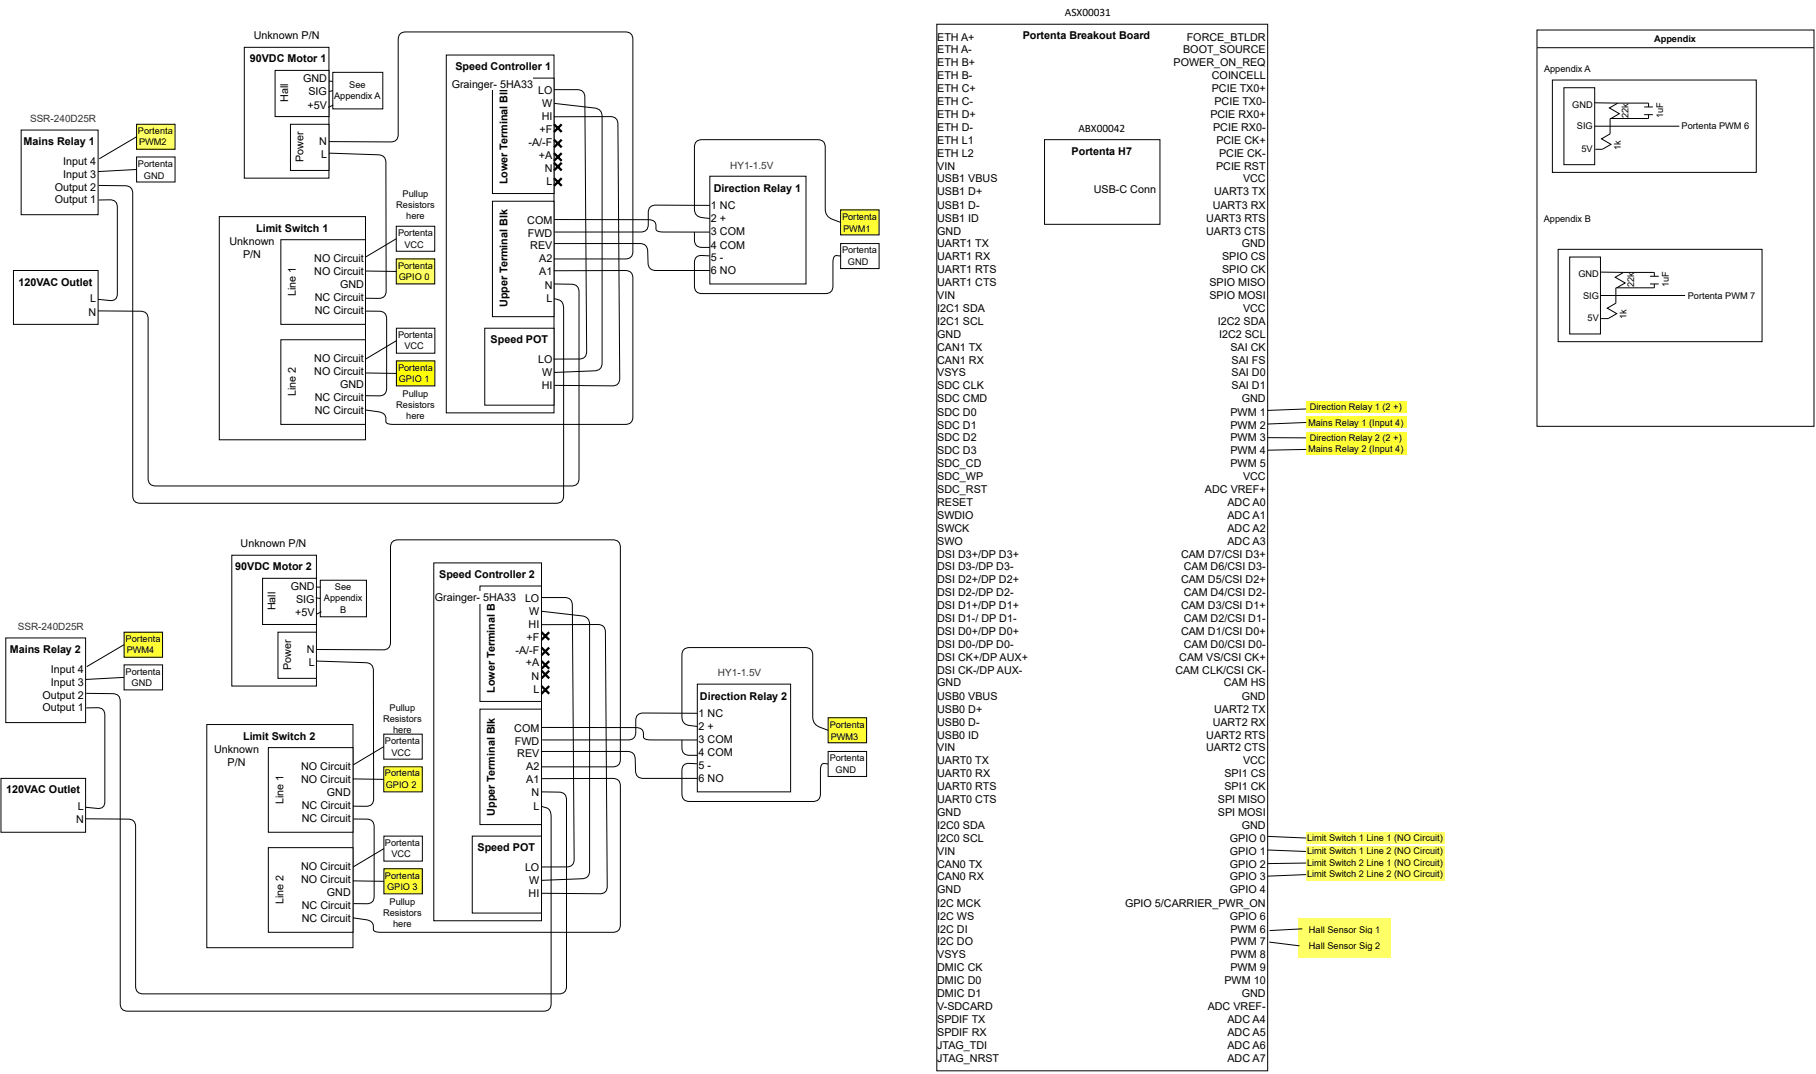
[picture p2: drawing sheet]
<svg xmlns="http://www.w3.org/2000/svg" width="598mm" height="354mm" viewBox="0 0 598 354" stroke-linecap="round" stroke-linejoin="round" font-family="sans-serif">
<path d="M308.7 8h109v344.8h-109z" fill="none" stroke="#000" stroke-width=".33"/>
<path d="M344.2 46h38v27.9h-38z" fill="#fff"/>
<path d="M344.2 46h38v27.9h-38z" fill="none" stroke="#000" stroke-width=".33"/>
<path d="M142.9 185.5h35.5v117.8h-35.5z" fill="#fff"/>
<path d="M142.9 185.5h35.5v117.8h-35.5z" fill="none" stroke="#000" stroke-width=".33"/>
<path d="M158.1 233.6h20.3v38h-20.3z" fill="#fff"/>
<path d="M158.1 233.6h20.3v38h-20.3z" fill="none" stroke="#000" stroke-width=".33"/>
<path d="M158.1 193.1h20.3v38h-20.3z" fill="#fff"/>
<path d="M158.1 193.1h20.3v38h-20.3z" fill="none" stroke="#000" stroke-width=".33"/>
<path d="M76.4 182.9h27.9v43.1h-27.9z" fill="#fff"/>
<path d="M76.4 182.9h27.9v43.1h-27.9z" fill="none" stroke="#000" stroke-width=".33"/>
<path d="M86.5 190.5h17.8v15.2h-17.8z" fill="#fff"/>
<path d="M86.5 190.5h17.8v15.2h-17.8z" fill="none" stroke="#000" stroke-width=".33"/>
<path d="M91.6 208.3h12.7v15.2h-12.7z" fill="#fff"/>
<path d="M91.6 208.3h12.7v15.2h-12.7z" fill="none" stroke="#000" stroke-width=".33"/>
<path d="M68.1 238.7h48.2v73.5h-48.2z" fill="#fff"/>
<path d="M68.1 238.7h48.2v73.5h-48.2z" fill="none" stroke="#000" stroke-width=".33"/>
<path d="M155.6 275.5h22.8v25.3h-22.8z" fill="#fff"/>
<path d="M155.6 275.5h22.8v25.3h-22.8z" fill="none" stroke="#000" stroke-width=".33"/>
<path d="M1.9 210.2h26.3v27.9h-26.3z" fill="#fff"/>
<path d="M1.9 210.2h26.3v27.9h-26.3z" fill="none" stroke="#000" stroke-width=".33"/>
<path d="M229.8 225.4h30.7v35.5h-30.7z" fill="#fff"/>
<path d="M229.8 225.4h30.7v35.5h-30.7z" fill="none" stroke="#000" stroke-width=".33"/>
<path d="M.3 256.4h27.9v17.8h-27.9z" fill="#fff"/>
<path d="M.3 256.4h27.9v17.8h-27.9z" fill="none" stroke="#000" stroke-width=".33"/>
<path d="M88.4 246.3h27.9v27.9h-27.9z" fill="#fff"/>
<path d="M88.4 246.3h27.9v27.9h-27.9z" fill="none" stroke="#000" stroke-width=".33"/>
<path d="M88.4 279.3h27.9v27.8h-27.9z" fill="#fff"/>
<path d="M88.4 279.3h27.9v27.8h-27.9z" fill="none" stroke="#000" stroke-width=".33"/>
<g fill="#fff">
<path d="M236.5 219.8h14.2v3.8h-14.2z"/>
<path d="M143.2 194.7h26.9v4.1h-26.9z"/>
<path d="M350.9 1.8h15.2v4.5h-15.2z"/>
</g>
<path d="M178.4 217.8l2.6 2.5M178.4 213.3l2.6 2.6M178.4 208.3l2.6 2.5M181 217.8l-2.6 2.5M181 213.3l-2.6 2.6M181 208.3l-2.6 2.5M178.4 226l2.6 2.5M178.4 220.9l2.6 2.6M181 226l-2.6 2.5M181 220.9l-2.6 2.6" fill="none" stroke="#000" stroke-width=".76" stroke-linecap="butt"/>
<path d="M178.4 196.9h7.6a2.26 2.26 0 0 1 2.6 2.5l.6 83.7a2.24 2.24 0 0 1-2.5 2.5h-8.4M178.3 205.8l18.6-.1a2.26 2.26 0 0 1 2.6 2.6l.6 83.6a2.21 2.21 0 0 1-2.5 2.5l-19-.1M178.5 201.4l13.2 1.5a2.55 2.55 0 0 1 2.6 2.8v81.2a2.35 2.35 0 0 1-2.6 2.6l-13.3 .5M178.5 239.6l31 .1a2.26 2.26 0 0 1 2.5 3 2.02 2.02 0 0 0 2.5 1.1h15.2M229.7 235l-17.7-.1a2.23 2.23 0 0 0-2.5 2.5v3.8a2.25 2.25 0 0 1-2.6 2.6h-28.2M178.4 247.6h28.3a2.32 2.32 0 0 1 2.6 2.5l.1 3.8a2.32 2.32 0 0 0 2.6 2.5h17.8M224.7 243.8a6 6 0 0 0 .4 4.2 2.42 2.42 0 0 0 2.1 .8h2.6" fill="none" stroke="#000" stroke-width=".33"/>
<path d="M272.9 247.6h12.6v8.2h-12.6z" fill="#fff"/>
<path d="M272.9 247.6h12.6v8.2h-12.6z" fill="none" stroke="#000" stroke-width=".33"/>
<path d="M272.9 236.5h12.6v8.2h-12.6z" fill="#ff3"/>
<path d="M229.8 239.3a6.4 6.4 0 0 1-4.3-1 2.74 2.74 0 0 1-.8-2.1v-20.3a2.25 2.25 0 0 1 2.5-2.6h38a2.25 2.25 0 0 1 2.6 2.6v20.3l.2 1.3 .6 1a8 8 0 0 0 4.3 2.1M272.9 236.5h12.6v8.2h-12.6zM229.6 251.6a5.6 5.6 0 0 0-4.1 .3 2.33 2.33 0 0 0-.8 2v7.6a2.25 2.25 0 0 0 2.5 2.5h40.6a2.25 2.25 0 0 0 2.5-2.5l.1-8.4a1.38 1.38 0 0 1 1.2-1.6l1.3 .2" fill="none" stroke="#000" stroke-width=".33"/>
<path d="M430.4 132.2h32.9v3.8h-32.9z" fill="#ff3"/>
<path d="M430.4 134.7l-12.8 .5M28.4 228.4l8.7 .1a2.27 2.27 0 0 1 2.5 2.6v99.5a2.25 2.25 0 0 0 2.5 2.5h136.9a2.25 2.25 0 0 0 2.6-2.5l-.1-62.3a2.35 2.35 0 0 0-1.5-2.2l-1.5-.4M28.4 233.2h3.6a2.2 2.2 0 0 1 2.5 2.4v28.4a2.01 2.01 0 0 1-2.5 2.3l-3.8-.4M178.4 260.9l5.7 .1a2.28 2.28 0 0 1 2.6 2.5v61.4a2.25 2.25 0 0 1-2.6 2.5h-136.9a2.25 2.25 0 0 1-2.5-2.5v-52.5a2.27 2.27 0 0 0-2.6-2.5l-13.9-.2" fill="none" stroke="#000" stroke-width=".33"/>
<path d="M40.9 208.3h12.7v8.2h-12.7z" fill="#ff3"/>
<path d="M40.9 208.3h12.7v8.2h-12.7z" fill="none" stroke="#000" stroke-width=".33"/>
<path d="M40.9 219h12.7v8.3h-12.7z" fill="#fff"/>
<path d="M40.9 219h12.7v8.3h-12.7zM40.9 212.4l-12.3 7.2M40.9 223.2l-12.7 .6" fill="none" stroke="#000" stroke-width=".33"/>
<path d="M430.4 137.3h32.9v3.8h-32.9z" fill="#ff3"/>
<path d="M430.4 139.2l-12.8 .5" fill="none" stroke="#000" stroke-width=".33"/>
<path d="M126.4 241.9h12.7v8.2h-12.7z" fill="#fff"/>
<path d="M126.4 241.9h12.7v8.2h-12.7z" fill="none" stroke="#000" stroke-width=".33"/>
<path d="M126.4 252.6h12.7v8.3h-12.7z" fill="#ff3"/>
<path d="M116.3 256.6l10.1 .2M126.4 252.6h12.7v8.3h-12.7zM126.4 246l-10 6" fill="none" stroke="#000" stroke-width=".33"/>
<path d="M430.4 274.2h45.6v3.8h-45.6z" fill="#ff6"/>
<path d="M417.7 275.5l12.7 .6" fill="none" stroke="#000" stroke-width=".33"/>
<path d="M126.5 275.5h12.7v8.2h-12.7z" fill="#fff"/>
<path d="M126.5 275.5h12.7v8.2h-12.7z" fill="none" stroke="#000" stroke-width=".33"/>
<path d="M126.5 286.2h12.7v8.3h-12.7z" fill="#ff3"/>
<path d="M126.5 279.6l-10.1 6M116.3 290.2l10.2 .1M126.5 286.2h12.7v8.3h-12.7z" fill="none" stroke="#000" stroke-width=".33"/>
<path d="M430.4 278.6h45.6v3.8h-45.6z" fill="#ff6"/>
<path d="M104.3 217.8l16.2 .5a2.34 2.34 0 0 1 2.5 2.6l.1 42.2a2.21 2.21 0 0 1-2.5 2.5h-4.3M104.3 214l21.8 .1a2.23 2.23 0 0 0 2.6-2.5v-31.2a2.25 2.25 0 0 1 2.5-2.6h70.7a2.25 2.25 0 0 1 2.5 2.6v69.7a2.25 2.25 0 0 1-2.5 2.5h-23.5M178.4 256.5l23.5-.1a2.24 2.24 0 0 1 2.5 2.6v45.6a2.25 2.25 0 0 1-2.5 2.5l-77.8-.1a1.07 1.07 0 0 1-1.1-.8 2.5 2.5 0 0 0-2.5-3.2l-4.2-.6M116.5 269.8l4.2 .1a2.27 2.27 0 0 1 2.6 2.5v22.8a2.22 2.22 0 0 1-2.6 2.5h-4.2M417.7 280l12.7 .5" fill="none" stroke="#000" stroke-width=".33"/>
<path d="M105.5 191.2h15.2v12h-15.2z" fill="#fff"/>
<path d="M105.5 191.2h15.2v12h-15.2z" fill="none" stroke="#000" stroke-width=".33"/>
<path d="M147 18.1h35.5v117.9h-35.5z" fill="#fff"/>
<path d="M147 18.1h35.5v117.9h-35.5z" fill="none" stroke="#000" stroke-width=".33"/>
<path d="M162.3 66.3h20.2v38h-20.2z" fill="#fff"/>
<path d="M162.3 66.3h20.2v38h-20.2z" fill="none" stroke="#000" stroke-width=".33"/>
<path d="M162.3 25.7h20.2v38.1h-20.2z" fill="#fff"/>
<path d="M162.3 25.7h20.2v38.1h-20.2z" fill="none" stroke="#000" stroke-width=".33"/>
<path d="M80.5 15.6h27.9v43.1h-27.9z" fill="#fff"/>
<path d="M80.5 15.6h27.9v43.1h-27.9z" fill="none" stroke="#000" stroke-width=".33"/>
<path d="M90.6 23.2h17.8v15.2h-17.8z" fill="#fff"/>
<path d="M90.6 23.2h17.8v15.2h-17.8z" fill="none" stroke="#000" stroke-width=".33"/>
<path d="M95.7 40.9h12.7v15.3h-12.7z" fill="#fff"/>
<path d="M95.7 40.9h12.7v15.3h-12.7z" fill="none" stroke="#000" stroke-width=".33"/>
<path d="M72.3 71.4h48.1v73.5h-48.1z" fill="#fff"/>
<path d="M72.3 71.4h48.1v73.5h-48.1z" fill="none" stroke="#000" stroke-width=".33"/>
<path d="M159.7 108.1h22.8v25.4h-22.8z" fill="#fff"/>
<path d="M159.7 108.1h22.8v25.4h-22.8z" fill="none" stroke="#000" stroke-width=".33"/>
<path d="M7 42.8h25.3v27.9h-25.3z" fill="#fff"/>
<path d="M7 42.8h25.3v27.9h-25.3z" fill="none" stroke="#000" stroke-width=".33"/>
<path d="M233.9 58.1h31.7v35.4h-31.7z" fill="#fff"/>
<path d="M233.9 58.1h31.7v35.4h-31.7z" fill="none" stroke="#000" stroke-width=".33"/>
<path d="M4.4 89.1h27.9v17.8h-27.9z" fill="#fff"/>
<path d="M4.4 89.1h27.9v17.8h-27.9z" fill="none" stroke="#000" stroke-width=".33"/>
<path d="M92.5 79h27.9v27.9h-27.9z" fill="#fff"/>
<path d="M92.5 79h27.9v27.9h-27.9z" fill="none" stroke="#000" stroke-width=".33"/>
<path d="M92.5 111.9h27.9v27.9h-27.9z" fill="#fff"/>
<path d="M92.5 111.9h27.9v27.9h-27.9z" fill="none" stroke="#000" stroke-width=".33"/>
<g fill="#fff">
<path d="M240.6 52.5h14.2v3.8h-14.2z"/>
<path d="M148.8 25.6h26.9v4.1h-26.9z"/>
</g>
<path d="M182.5 58.7l2.6 2.5M182.5 50.5l2.6 2.5M182.5 53.6l2.6 2.6M182.5 46l2.6 2.5M182.5 40.9l2.6 2.6M185.1 58.7l-2.6 2.5M185.1 50.5l-2.6 2.5M185.1 53.6l-2.6 2.6M185.1 46l-2.6 2.5M185.1 40.9l-2.6 2.6" fill="none" stroke="#000" stroke-width=".76" stroke-linecap="butt"/>
<path d="M182.5 38.5l18.5-.1a2.26 2.26 0 0 1 2.6 2.5l.6 83.7a2.21 2.21 0 0 1-2.5 2.5l-19-.1M182.5 29.5h7.6a2.26 2.26 0 0 1 2.6 2.6l.6 83.6a2.24 2.24 0 0 1-2.5 2.6h-8.4M182.6 34.1l13.3 1.5a2.55 2.55 0 0 1 2.5 2.8v81.1a2.35 2.35 0 0 1-2.6 2.7l-13.3 .5M182.6 72.3l31 .1a2.26 2.26 0 0 1 2.5 3 2.02 2.02 0 0 0 2.6 1l15.1 .1M228.8 76.4a6 6 0 0 0 .5 4.3 2.42 2.42 0 0 0 2 .8h2.6M233.8 67.7l-17.7-.1a2.23 2.23 0 0 0-2.5 2.5v3.8a2.25 2.25 0 0 1-2.5 2.5h-28.3M182.5 80.2h28.3a2.32 2.32 0 0 1 2.6 2.6l.1 3.8a2.32 2.32 0 0 0 2.6 2.5h17.8" fill="none" stroke="#000" stroke-width=".33"/>
<path d="M277 80.2h12.6v8.3h-12.6z" fill="#fff"/>
<path d="M277 80.2h12.6v8.3h-12.6z" fill="none" stroke="#000" stroke-width=".33"/>
<path d="M277 69.1h12.6v8.3h-12.6z" fill="#ff3"/>
<path d="M32.5 61.1l8.7 .1a2.27 2.27 0 0 1 2.5 2.6v99.5a2.25 2.25 0 0 0 2.6 2.5h136.9a2.25 2.25 0 0 0 2.5-2.5v-62.3a2.35 2.35 0 0 0-1.5-2.2l-1.6-.4M32.6 65.9l3.5-.1a2.2 2.2 0 0 1 2.6 2.5v28.4a2.01 2.01 0 0 1-2.6 2.3l-3.8-.4M233.9 72a6.4 6.4 0 0 1-4.3-1 2.74 2.74 0 0 1-.8-2.2v-20.3a2.25 2.25 0 0 1 2.5-2.5h38.1a2.25 2.25 0 0 1 2.5 2.5v20.3l.2 1.3 .6 1.1a8 8 0 0 0 4.3 2.1M277 69.1h12.6v8.3h-12.6zM182.5 93.5l5.7 .1a2.28 2.28 0 0 1 2.6 2.6v61.4a2.25 2.25 0 0 1-2.6 2.5h-136.9a2.25 2.25 0 0 1-2.5-2.5v-52.5a2.27 2.27 0 0 0-2.5-2.6l-14-.1M233.8 84.3a5.6 5.6 0 0 0-4.2 .2 2.33 2.33 0 0 0-.8 2.1v7.6a2.25 2.25 0 0 0 2.5 2.5h40.6a2.25 2.25 0 0 0 2.5-2.5l.1-8.4a1.38 1.38 0 0 1 1.2-1.6l1.3 .2" fill="none" stroke="#000" stroke-width=".33"/>
<path d="M45 40.9h12.7v8.3h-12.7z" fill="#ff6"/>
<path d="M45 40.9h12.7v8.3h-12.7z" fill="none" stroke="#000" stroke-width=".33"/>
<path d="M45 51.7h12.7v8.3h-12.7z" fill="#fff"/>
<path d="M45 51.7h12.7v8.3h-12.7zM45 55.8l-12.7 .7M45 45.1l-12.3 7.2" fill="none" stroke="#000" stroke-width=".33"/>
<path d="M130.6 74.5h12.6v8.3h-12.6z" fill="#fff"/>
<path d="M130.6 74.5h12.6v8.3h-12.6z" fill="none" stroke="#000" stroke-width=".33"/>
<path d="M130.6 85.3h12.6v8.2h-12.6z" fill="#ff6"/>
<path d="M130.6 78.7l-10.1 6M120.4 89.3l10.2 .1M130.6 85.3h12.6v8.2h-12.6z" fill="none" stroke="#000" stroke-width=".33"/>
<path d="M130.6 108.1h12.7v8.3h-12.7z" fill="#fff"/>
<path d="M130.6 108.1h12.7v8.3h-12.7z" fill="none" stroke="#000" stroke-width=".33"/>
<path d="M130.6 118.9h12.7v8.2h-12.7z" fill="#ff0"/>
<path d="M108.4 50.5l16.2 .5a2.34 2.34 0 0 1 2.5 2.6l.1 42.2a2.21 2.21 0 0 1-2.5 2.5h-4.3M108.4 46.6l20.3 .2a2.23 2.23 0 0 0 2.5-2.6v-31.1a2.25 2.25 0 0 1 2.5-2.6h72.3a2.25 2.25 0 0 1 2.5 2.6v69.7a2.25 2.25 0 0 1-2.5 2.5h-23.5M182.5 89.2l23.5-.1a2.24 2.24 0 0 1 2.5 2.5v45.7a2.25 2.25 0 0 1-2.5 2.5l-77.7-.1a1.07 1.07 0 0 1-1.2-.8 2.5 2.5 0 0 0-2.5-3.2l-4.2-.6M120.6 102.5h4.3a2.27 2.27 0 0 1 2.5 2.6v22.8a2.22 2.22 0 0 1-2.5 2.5h-4.3M130.6 118.9h12.7v8.2h-12.7zM130.6 112.2l-10.1 6.1M120.4 122.9l10.2 .1" fill="none" stroke="#000" stroke-width=".33"/>
<path d="M109.6 23.8h16.5v12.1h-16.5z" fill="#fff"/>
<path d="M109.6 23.8h16.5v12.1h-16.5z" fill="none" stroke="#000" stroke-width=".33"/>
<g fill="#ff3">
<path d="M430.4 142.4h32.9v3.8h-32.9z"/>
<path d="M430.4 146.2h32.9v3.8h-32.9z"/>
</g>
<path d="M417.7 144.2l12.7 .1M430.4 148.1l-12.7 .2" fill="none" stroke="#000" stroke-width=".33"/>
<g fill="#ff6">
<path d="M430.4 282.4h45.6v3.8h-45.6z"/>
<path d="M430.4 286.2h45.6v3.8h-45.6z"/>
</g>
<path d="M430.4 284.3l-12.7 .2M430.4 288.1l-12.8 .5" fill="none" stroke="#000" stroke-width=".33"/>
<g fill="#ff6">
<path d="M427.8 302.7h30.4v7.6h-30.4z"/>
<path d="M427.8 307.8h30.4v7.6h-30.4z"/>
</g>
<path d="M108.4 26.7l1.2 .1M109.6 29.9l-1.2 .3M109.8 34.7l-1.7 .7M104.1 196.9l1.4 .3M104.3 193.4h1.4M105.9 201.5l-1.5 .8M418.2 310.4l10 1.2M429.1 306l-10.8 .6" fill="none" stroke="#000" stroke-width=".33"/>
<path d="M506.4 9.9h91.3v5.8h-91.3z" fill="#fff"/>
<path d="M506.4 15.7v-5.8h91.3v5.8M506.4 15.7v124.8h91.3v-124.8M506.4 15.7h91.3" fill="none" stroke="#000" stroke-width=".33"/>
<path d="M511.5 26.4h67.2v30.4h-67.2z" fill="#fff"/>
<path d="M511.5 26.4h67.2v30.4h-67.2z" fill="none" stroke="#000" stroke-width=".33"/>
<path d="M515.3 28.9h10.1v25.4h-10.1z" fill="#fff"/>
<path d="M515.3 28.9h10.1v25.4h-10.1zM525.4 33.9l7.6 .1M533 34l-2.7 1.6 3.2 1.9-2.7 1.5M533 34h10.2v1.2M541.9 35.2h2.5M541.9 37.8h2.5M543.2 37.8v1.2h-12.7v5.1l-2.8 1.6 3.1 1.9-2.8 1.6h-2.4M525.4 41.6h27.9" fill="none" stroke="#000" stroke-width=".33"/>
<path d="M513.4 82.1h67.2v30.5h-67.2z" fill="#fff"/>
<path d="M513.4 82.1h67.2v30.5h-67.2z" fill="none" stroke="#000" stroke-width=".33"/>
<path d="M517.2 84.7h10.1v25.3h-10.1z" fill="#fff"/>
<path d="M517.2 84.7h10.1v25.3h-10.1zM527.3 89.6l7.6 .1M527.3 97.4h27.9M534.9 89.7l-2.7 1.6 3.2 1.9-2.7 1.6M534.9 89.7h10.2v1.3M543.8 91h2.5M543.8 93.5h2.5M545.1 93.5v1.3h-12.7v5.1l-2.8 1.6 3.1 1.8-2.8 1.7h-2.4" fill="none" stroke="#000" stroke-width=".33"/>
<g font-size="3.7">
<text x="350.9" y="5.3">ASX00031</text>
<text x="355.3" y="43.4">ABX00042</text>
</g>
<g font-size="3.5">
<text x="83.6" y="12.9">Unknown P/N</text>
<text x="308.8" y="13.4">ETH A+</text>
<text x="308.8" y="17.5">ETH A-</text>
<text x="337" y="12.9">Portenta Breakout Board</text>
<text x="389.8" y="17.5">BOOT_SOURCE</text>
<text x="391" y="13.4">FORCE_BTLDR</text>
<text x="82.3" y="20.5">90VDC Motor 1</text>
<text x="150" y="23.1">Speed Controller 1</text>
<text x="308.8" y="21.8">ETH B+</text>
<text x="386.7" y="21.8">POWER_ON_REQ</text>
<text x="99.9" y="27.1">GND</text>
<text x="148.8" y="28.9">Grainger- 5HA33</text>
<text x="308.8" y="26.1">ETH B-</text>
<text x="399.3" y="26.1">COINCELL</text>
<text x="94.9" y="33.6" transform="rotate(-90 94.9 33.6)">Hall</text>
<text x="101.3" y="35.7">+5V</text>
<text x="101.6" y="31.4">SIG</text>
<text x="177.3" y="30.9">LO</text>
<text x="178.7" y="35.2">W</text>
<text x="308.8" y="30.4">ETH C+</text>
<text x="308.8" y="34.7">ETH C-</text>
<text x="399.3" y="30.4">PCIE TX0+</text>
<text x="400.1" y="34.7">PCIE TX0-</text>
<text x="178.5" y="39.5">HI</text>
<text x="308.8" y="38.8">ETH D+</text>
<text x="398.8" y="38.8">PCIE RX0+</text>
<text x="7.8" y="47.9">Mains Relay 1</text>
<text x="105.2" y="47.7">N</text>
<text x="177.8" y="43.9">+F</text>
<text x="308.8" y="43.1">ETH D-</text>
<text x="308.8" y="47.4">ETH L1</text>
<text x="399.7" y="43.1">PCIE RX0-</text>
<text x="400.8" y="47.4">PCIE CK+</text>
<text x="100" y="53.3" transform="rotate(-90 100 53.3)">Power</text>
<text x="105.8" y="52">L</text>
<text x="174.1" y="48.2">-A/-F</text>
<text x="177.6" y="52.2">+A</text>
<text x="308.8" y="51.7">ETH L2</text>
<text x="353.1" y="51">Portenta H7</text>
<text x="401.7" y="51.7">PCIE CK-</text>
<text x="20.8" y="54.3">Input 4</text>
<text x="20.8" y="58.6">Input 3</text>
<text x="179.5" y="56.5">N</text>
<text x="308.8" y="56">VIN</text>
<text x="400.7" y="56">PCIE RST</text>
<text x="18.1" y="62.9">Output 2</text>
<text x="167.2" y="60.7" transform="rotate(-90 167.2 60.7)">Lower Terminal Blk</text>
<text x="180.1" y="60.8">L</text>
<text x="235.2" y="63.1">Direction Relay 1</text>
<text x="308.8" y="60.1">USB1 VBUS</text>
<text x="308.8" y="64.4">USB1 D+</text>
<text x="360.4" y="63.6">USB-C Conn</text>
<text x="400" y="64.4">UART3 TX</text>
<text x="409.5" y="60.1">VCC</text>
<text x="18.1" y="66.9">Output 1</text>
<text x="234.3" y="69">1 NC</text>
<text x="308.8" y="68.7">USB1 D-</text>
<text x="399.6" y="68.7">UART3 RX</text>
<text x="84.4" y="76.3">Limit Switch 1</text>
<text x="173.7" y="73.8">COM</text>
<text x="234.3" y="73.3">2 +</text>
<text x="234.3" y="77.6">3 COM</text>
<text x="308.8" y="73">USB1 ID</text>
<text x="308.8" y="77.3">GND</text>
<text x="397.4" y="77.3">UART3 CTS</text>
<text x="397.5" y="73">UART3 RTS</text>
<text x="75.6" y="80.6">Unknown</text>
<text x="173.9" y="78.1">FWD</text>
<text x="174.7" y="82.1">REV</text>
<text x="234.3" y="81.9">4 COM</text>
<text x="308.8" y="81.4">UART1 TX</text>
<text x="409.2" y="81.4">GND</text>
<text x="80.1" y="84.9">P/N</text>
<text x="103.5" y="86.5">NO Circuit</text>
<text x="177.7" y="86.5">A2</text>
<text x="234.3" y="85.9">5 -</text>
<text x="308.8" y="85.7">UART1 RX</text>
<text x="402.6" y="85.7">SPIO CS</text>
<text x="6.1" y="94.1">120VAC Outlet</text>
<text x="103.5" y="90.5">NO Circuit</text>
<text x="112" y="94.8">GND</text>
<text x="177.7" y="90.8">A1</text>
<text x="179.5" y="95.1">N</text>
<text x="234.3" y="90.3">6 NO</text>
<text x="308.8" y="90">UART1 RTS</text>
<text x="308.8" y="94.3">UART1 CTS</text>
<text x="398.5" y="94.3">SPIO MISO</text>
<text x="402.6" y="90">SPIO CK</text>
<text x="29.7" y="99.6">L</text>
<text x="97.5" y="97.5" transform="rotate(-90 97.5 97.5)">Line 1</text>
<text x="103.7" y="99.1">NC Circuit</text>
<text x="167.2" y="101.2" transform="rotate(-90 167.2 101.2)">Upper Terminal Blk</text>
<text x="180.1" y="99.4">L</text>
<text x="308.8" y="98.6">VIN</text>
<text x="398.5" y="98.6">SPIO MOSI</text>
<text x="29.1" y="103.9">N</text>
<text x="103.7" y="103.4">NC Circuit</text>
<text x="308.8" y="102.7">I2C1 SDA</text>
<text x="308.8" y="107">I2C1 SCL</text>
<text x="401.3" y="107">I2C2 SDA</text>
<text x="409.5" y="102.7">VCC</text>
<text x="161.7" y="113.1">Speed POT</text>
<text x="308.8" y="111.3">GND</text>
<text x="401.7" y="111.3">I2C2 SCL</text>
<text x="103.5" y="119.4">NO Circuit</text>
<text x="177.3" y="119.7">LO</text>
<text x="308.8" y="115.6">CAN1 TX</text>
<text x="308.8" y="119.9">CAN1 RX</text>
<text x="405.4" y="115.6">SAI CK</text>
<text x="405.8" y="119.9">SAI FS</text>
<text x="103.5" y="123.5">NO Circuit</text>
<text x="178.7" y="124">W</text>
<text x="308.8" y="124">VSYS</text>
<text x="405.8" y="124">SAI D0</text>
<text x="97.5" y="130.5" transform="rotate(-90 97.5 130.5)">Line 2</text>
<text x="112" y="127.8">GND</text>
<text x="178.5" y="128.3">HI</text>
<text x="308.8" y="128.3">SDC CLK</text>
<text x="405.8" y="128.3">SAI D1</text>
<text x="103.7" y="132.1">NC Circuit</text>
<text x="103.7" y="136.4">NC Circuit</text>
<text x="308.8" y="132.6">SDC CMD</text>
<text x="308.8" y="136.9">SDC D0</text>
<text x="405.4" y="136.9">PWM 1</text>
<text x="409.2" y="132.6">GND</text>
<text x="308.8" y="141.2">SDC D1</text>
<text x="405.4" y="141.2">PWM 2</text>
<text x="308.8" y="145.3">SDC D2</text>
<text x="308.8" y="149.6">SDC D3</text>
<text x="405.4" y="145.3">PWM 3</text>
<text x="405.4" y="149.6">PWM 4</text>
<text x="308.8" y="153.9">SDC_CD</text>
<text x="405.4" y="153.9">PWM 5</text>
<text x="308.8" y="158.2">SDC_WP</text>
<text x="409.5" y="158.2">VCC</text>
<text x="308.8" y="162.5">SDC_RST</text>
<text x="308.8" y="166.6">RESET</text>
<text x="397" y="162.5">ADC VREF+</text>
<text x="404.4" y="166.6">ADC A0</text>
<text x="308.8" y="170.9">SWDIO</text>
<text x="404.4" y="170.9">ADC A1</text>
<text x="308.8" y="175.2">SWCK</text>
<text x="308.8" y="179.5">SWO</text>
<text x="404.4" y="175.2">ADC A2</text>
<text x="404.4" y="179.5">ADC A3</text>
<text x="79.3" y="180.3">Unknown P/N</text>
<text x="308.8" y="183.8">DSI D3+/DP D3+</text>
<text x="389.1" y="183.8">CAM D7/CSI D3+</text>
<text x="77.5" y="187.9">90VDC Motor 2</text>
<text x="144.7" y="190.4">Speed Controller 2</text>
<text x="308.8" y="187.9">DSI D3-/DP D3-</text>
<text x="390" y="187.9">CAM D6/CSI D3-</text>
<text x="95.8" y="194.5">GND</text>
<text x="308.8" y="192.2">DSI D2+/DP D2+</text>
<text x="308.8" y="196.5">DSI D2-/DP D2-</text>
<text x="389.1" y="192.2">CAM D5/CSI D2+</text>
<text x="390" y="196.5">CAM D4/CSI D2-</text>
<text x="90.8" y="201.1" transform="rotate(-90 90.8 201.1)">Hall</text>
<text x="97.3" y="203.1">+5V</text>
<text x="97.6" y="198.8">SIG</text>
<text x="143.2" y="198">Grainger- 5HA33</text>
<text x="173" y="198.3">LO</text>
<text x="174.4" y="202.6">W</text>
<text x="308.8" y="200.8">DSI D1+/DP D1+</text>
<text x="389.1" y="200.8">CAM D3/CSI D1+</text>
<text x="174.2" y="206.9">HI</text>
<text x="308.8" y="204.8">DSI D1-/ DP D1-</text>
<text x="308.8" y="209.2">DSI D0+/DP D0+</text>
<text x="389.1" y="209.2">CAM D1/CSI D0+</text>
<text x="390" y="204.8">CAM D2/CSI D1-</text>
<text x="3.2" y="215.2">Mains Relay 2</text>
<text x="101.1" y="215">N</text>
<text x="169.8" y="215.5">-A/-F</text>
<text x="173.5" y="211.2">+F</text>
<text x="308.8" y="213.5">DSI D0-/DP D0-</text>
<text x="390" y="213.5">CAM D0/CSI D0-</text>
<text x="16.8" y="221.6">Input 4</text>
<text x="95.9" y="220.8" transform="rotate(-90 95.9 220.8)">Power</text>
<text x="101.7" y="219.3">L</text>
<text x="173.3" y="219.5">+A</text>
<text x="308.8" y="217.8">DSI CK+/DP AUX+</text>
<text x="388.5" y="217.8">CAM VS/CSI CK+</text>
<text x="16.8" y="225.9">Input 3</text>
<text x="175.2" y="223.9">N</text>
<text x="308.8" y="222.1">DSI CK-/DP AUX-</text>
<text x="308.8" y="226.1">GND</text>
<text x="387.3" y="222.1">CAM CLK/CSI CK-</text>
<text x="403.2" y="226.1">CAM HS</text>
<text x="14" y="230.2">Output 2</text>
<text x="163.1" y="228.2" transform="rotate(-90 163.1 228.2)">Lower Terminal Blk</text>
<text x="175.7" y="228.2">L</text>
<text x="230.6" y="230.5">Direction Relay 2</text>
<text x="308.8" y="230.5">USB0 VBUS</text>
<text x="409.2" y="230.5">GND</text>
<text x="14" y="234.3">Output 1</text>
<text x="230.2" y="236.3">1 NC</text>
<text x="308.8" y="234.8">USB0 D+</text>
<text x="308.8" y="239.1">USB0 D-</text>
<text x="399.6" y="239.1">UART2 RX</text>
<text x="400" y="234.8">UART2 TX</text>
<text x="80.1" y="243.6">Limit Switch 2</text>
<text x="169.4" y="241.1">COM</text>
<text x="169.6" y="245.4">FWD</text>
<text x="230.2" y="240.6">2 +</text>
<text x="230.2" y="244.9">3 COM</text>
<text x="308.8" y="243.4">USB0 ID</text>
<text x="397.5" y="243.4">UART2 RTS</text>
<text x="70.6" y="247.9">Unknown</text>
<text x="170.4" y="249.5">REV</text>
<text x="230.2" y="249.2">4 COM</text>
<text x="308.8" y="247.4">VIN</text>
<text x="308.8" y="251.7">UART0 TX</text>
<text x="397.4" y="247.4">UART2 CTS</text>
<text x="409.5" y="251.7">VCC</text>
<text x="75" y="252.3">P/N</text>
<text x="99.2" y="253.8">NO Circuit</text>
<text x="99.2" y="257.8">NO Circuit</text>
<text x="173.4" y="253.8">A2</text>
<text x="230.2" y="253.3">5 -</text>
<text x="230.2" y="257.6">6 NO</text>
<text x="308.8" y="256.1">UART0 RX</text>
<text x="403.4" y="256.1">SPI1 CS</text>
<text x="2" y="261.4">120VAC Outlet</text>
<text x="107.7" y="262.1">GND</text>
<text x="173.4" y="258.1">A1</text>
<text x="175.2" y="262.4">N</text>
<text x="308.8" y="260.4">UART0 RTS</text>
<text x="403.4" y="260.4">SPI1 CK</text>
<text x="25.7" y="267">L</text>
<text x="93.4" y="265" transform="rotate(-90 93.4 265)">Line 1</text>
<text x="99.4" y="266.5">NC Circuit</text>
<text x="163.1" y="268.7" transform="rotate(-90 163.1 268.7)">Upper Terminal Blk</text>
<text x="175.7" y="266.7">L</text>
<text x="308.8" y="264.7">UART0 CTS</text>
<text x="308.8" y="268.7">GND</text>
<text x="401.3" y="264.7">SPI MISO</text>
<text x="401.3" y="268.7">SPI MOSI</text>
<text x="25.1" y="271.3">N</text>
<text x="99.4" y="270.8">NC Circuit</text>
<text x="308.8" y="273">I2C0 SDA</text>
<text x="409.2" y="273">GND</text>
<text x="157.3" y="280.4">Speed POT</text>
<text x="308.8" y="277.4">I2C0 SCL</text>
<text x="308.8" y="281.7">VIN</text>
<text x="405.2" y="277.4">GPIO 0</text>
<text x="405.2" y="281.7">GPIO 1</text>
<text x="99.2" y="286.7">NO Circuit</text>
<text x="173" y="287">LO</text>
<text x="308.8" y="286">CAN0 TX</text>
<text x="405.2" y="286">GPIO 2</text>
<text x="99.2" y="290.8">NO Circuit</text>
<text x="174.4" y="291.3">W</text>
<text x="308.8" y="290">CAN0 RX</text>
<text x="405.2" y="290">GPIO 3</text>
<text x="93.4" y="298" transform="rotate(-90 93.4 298)">Line 2</text>
<text x="99.4" y="299.4">NC Circuit</text>
<text x="107.7" y="295.1">GND</text>
<text x="174.2" y="295.6">HI</text>
<text x="308.8" y="294.3">GND</text>
<text x="308.8" y="298.6">I2C MCK</text>
<text x="370.7" y="298.6">GPIO 5/CARRIER_PWR_ON</text>
<text x="405.2" y="294.3">GPIO 4</text>
<text x="99.4" y="303.7">NC Circuit</text>
<text x="308.8" y="303">I2C WS</text>
<text x="405.2" y="303">GPIO 6</text>
<text x="308.8" y="307.3">I2C DI</text>
<text x="308.8" y="311.3">I2C DO</text>
<text x="405.4" y="307.3">PWM 6</text>
<text x="405.4" y="311.3">PWM 7</text>
<text x="308.8" y="315.6">VSYS</text>
<text x="405.4" y="315.6">PWM 8</text>
<text x="308.8" y="319.9">DMIC CK</text>
<text x="405.4" y="319.9">PWM 9</text>
<text x="308.8" y="324.3">DMIC D0</text>
<text x="308.8" y="328.6">DMIC D1</text>
<text x="403.4" y="324.3">PWM 10</text>
<text x="409.2" y="328.6">GND</text>
<text x="308.8" y="332.6">V-SDCARD</text>
<text x="397.9" y="332.6">ADC VREF-</text>
<text x="308.8" y="336.9">SPDIF TX</text>
<text x="308.8" y="341.2">SPDIF RX</text>
<text x="404.4" y="336.9">ADC A4</text>
<text x="404.4" y="341.2">ADC A5</text>
<text x="308.8" y="345.5">JTAG_TDI</text>
<text x="404.4" y="345.5">ADC A6</text>
<text x="308.8" y="349.9">JTAG_NRST</text>
<text x="404.4" y="349.9">ADC A7</text>
</g>
<g font-size="3.3" fill="#333">
<text x="9.9" y="40.3">SSR-240D25R</text>
<text x="240.6" y="55.5">HY1-1.5V</text>
<text x="5.8" y="207.6">SSR-240D25R</text>
<text x="236.5" y="222.8">HY1-1.5V</text>
</g>
<g font-size="3">
<text x="545" y="13.7">Appendix</text>
<text x="508.7" y="23.6">Appendix A</text>
<text x="115.1" y="28.9">See</text>
<text x="110.1" y="32.7">Appendix A</text>
<text x="518" y="35.5">GND</text>
<text x="536.6" y="38.8" transform="rotate(-90 536.6 38.8)">22k</text>
<text x="548" y="39" transform="rotate(-90 548 39)">1uF</text>
<text x="45.5" y="44.1">Portenta</text>
<text x="45.8" y="47.9">PWM2</text>
<text x="519.5" y="42.6">SIG</text>
<text x="554.1" y="42.6">Portenta PWM 6</text>
<text x="521.1" y="49.9">5V</text>
<text x="534" y="49.4" transform="rotate(-90 534 49.4)">1k</text>
<text x="45.5" y="55">Portenta</text>
<text x="47.4" y="58.8">GND</text>
<text x="132.7" y="64.9">Pullup</text>
<text x="130.6" y="68.5">Resistors</text>
<text x="131.1" y="77.8">Portenta</text>
<text x="133.9" y="72.3">here</text>
<text x="277.4" y="72.5">Portenta</text>
<text x="277.8" y="76.3">PWM1</text>
<text x="508.6" y="73">Appendix B</text>
<text x="133.3" y="81.6">VCC</text>
<text x="277.4" y="83.4">Portenta</text>
<text x="131.1" y="88.5">Portenta</text>
<text x="279.4" y="87.2">GND</text>
<text x="131.4" y="92.3">GPIO 0</text>
<text x="520.1" y="91.3">GND</text>
<text x="538.5" y="94.5" transform="rotate(-90 538.5 94.5)">22k</text>
<text x="549.9" y="94.7" transform="rotate(-90 549.9 94.7)">1uF</text>
<text x="521.6" y="98.4">SIG</text>
<text x="556.1" y="98.4">Portenta PWM 7</text>
<text x="523.1" y="105.7">5V</text>
<text x="535.9" y="105" transform="rotate(-90 535.9 105)">1k</text>
<text x="131.1" y="111.3">Portenta</text>
<text x="133.3" y="115.1">VCC</text>
<text x="131.1" y="122.2">Portenta</text>
<text x="131.4" y="126">GPIO 1</text>
<text x="132.7" y="130.8">Pullup</text>
<text x="130.6" y="134.4">Resistors</text>
<text x="431.5" y="135.1">Direction Relay 1 (2 +)</text>
<text x="133.9" y="138.2">here</text>
<text x="431" y="140.2">Mains Relay 1 (Input 4)</text>
<text x="431" y="149.1">Mains Relay 2 (Input 4)</text>
<text x="431.5" y="145.3">Direction Relay 2 (2 +)</text>
<text x="110.4" y="194.5">See</text>
<text x="106.7" y="198">Appendix</text>
<text x="112.1" y="201.8">B</text>
<text x="41.4" y="211.4">Portenta</text>
<text x="41.7" y="215.2">PWM4</text>
<text x="41.4" y="222.3">Portenta</text>
<text x="43.4" y="226.1">GND</text>
<text x="126.2" y="237.8">Resistors</text>
<text x="128.4" y="234.3">Pullup</text>
<text x="273.4" y="239.8">Portenta</text>
<text x="126.8" y="245.2">Portenta</text>
<text x="129.5" y="241.6">here</text>
<text x="273.7" y="243.6">PWM3</text>
<text x="129" y="249">VCC</text>
<text x="273.4" y="250.7">Portenta</text>
<text x="126.8" y="255.8">Portenta</text>
<text x="275.3" y="254.5">GND</text>
<text x="127.1" y="259.6">GPIO 2</text>
<text x="126.8" y="278.6">Portenta</text>
<text x="430.6" y="277.1">Limit Switch 1 Line 1 (NO Circuit)</text>
<text x="430.6" y="281.4">Limit Switch 1 Line 2 (NO Circuit)</text>
<text x="129" y="282.4">VCC</text>
<text x="430.6" y="285.2">Limit Switch 2 Line 1 (NO Circuit)</text>
<text x="126.8" y="289.5">Portenta</text>
<text x="127.5" y="293.3">GPIO 3</text>
<text x="430.6" y="289">Limit Switch 2 Line 2 (NO Circuit)</text>
<text x="128.4" y="298.1">Pullup</text>
<text x="126.2" y="301.7">Resistors</text>
<text x="129.5" y="305.5">here</text>
<text x="431.3" y="307.5">Hall Sensor Sig 1</text>
<text x="431.3" y="312.6">Hall Sensor Sig 2</text>
</g>
</svg>
